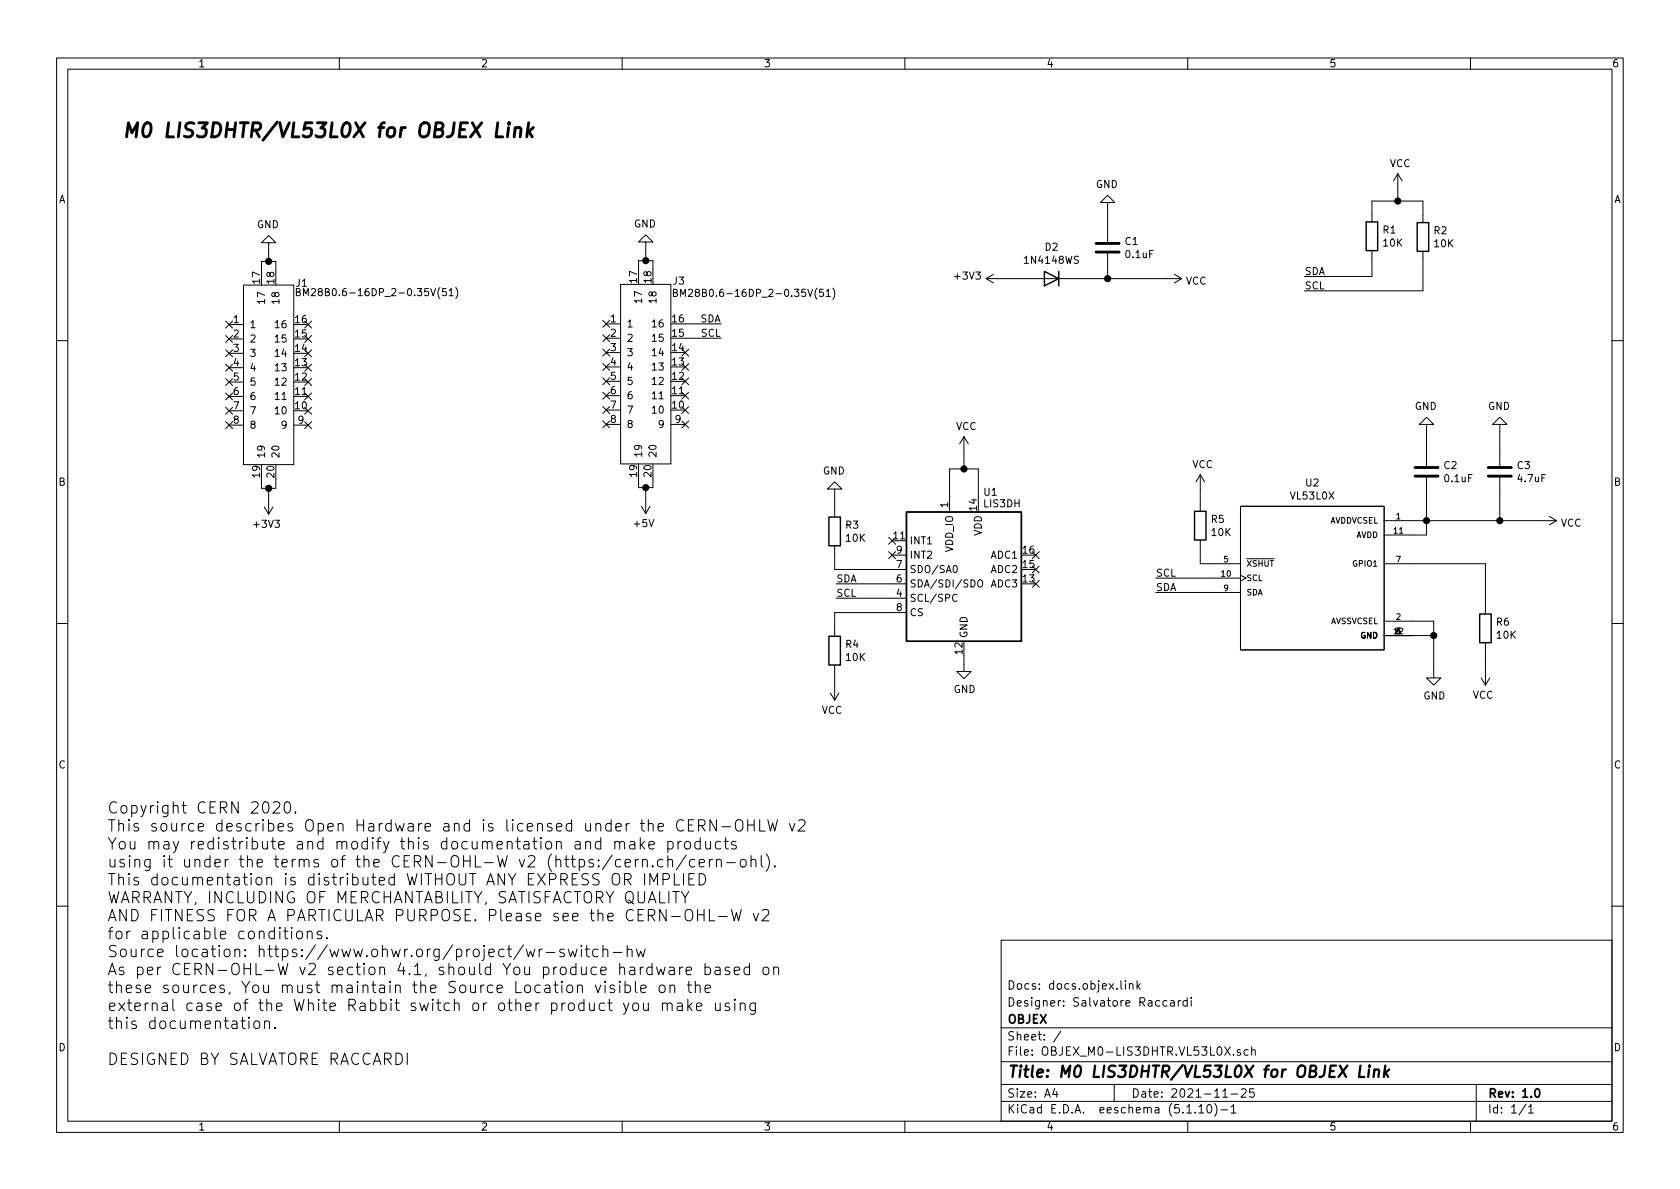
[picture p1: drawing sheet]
<svg xmlns="http://www.w3.org/2000/svg" width="297mm" height="210mm" viewBox="0 0 297 210" stroke-linecap="round" stroke-linejoin="round" font-family="sans-serif">
<g fill="none" stroke="#000" stroke-width=".18">
<path d="M10 10.3h277v189.9h-277zM12 12.2h273v186.1h-273zM60 10.3v1.9M110 10.3v1.9M160 10.3v1.9M210 10.3v1.9M260 10.3v1.9M195.8 35.8h1.3l-1.3-1.3-1.2 1.3h1.2v7M242.6 39.2v-3.6h9v3.8M247.1 30.7l-.7 1.3M247.1 30.7v4.9M247.1 30.7l.8 1.3"/>
<path d="M39.9 56.8l1.2 1.2M39.9 59.3l1.2 1.2M40.5 57.4h2.6M40.5 59.9h2.6M41.1 56.8l-1.2 1.2M41.1 59.3l-1.2 1.2M43.1 50.4h8.8v31.8h-8.8zM46.2 47.9v-1.7h2.6v1.7M47.5 42.9h1.3l-1.3-1.2-1.3 1.2h1.3v3.3M52.4 51.6h.5l.2-.2-.1-.3-.6-.1v1.3h.5l.2-.1v-.3l-.3-.3M53.7 52.3v-1.3l.4 .9 .4-.9v1.3M53.9 59.3l1.2 1.2"/>
<path d="M53.9 56.8l1.2 1.2M55.1 59.3l-1.2 1.2M55.1 56.8l-1.2 1.2M78.9 51h-.6l-.1 .6 .5-.1 .2 .3v.3l-.2 .2-.5-.1M79.4 51.4l.4-.4v1.3M79.4 52.3h.7M80.6 50.8a1.47 1.47 0 0 1 0 2M106.6 56.7l1.2 1.2M106.6 59.2l1.2 1.2M107.2 57.3h2.5M107.2 59.8h2.5M107.8 56.7l-1.2 1.2"/>
<path d="M107.8 59.2l-1.2 1.2M109.7 50.3h8.9v31.7h-8.9zM112.9 47.7v-1.6h2.5v1.6M114.2 42.8h1.2l-1.2-1.3-1.3 1.3h1.3v3.3M119.1 51.8l.5-.1 .1-.2v-.2l-.6-.2v1.3h.5l.1-.1 .1-.3-.3-.2M120.3 52.4v-1.3l.5 1 .4-1v1.3M121.2 57.3h6.3M121.2 59.8h6.3M145.5 51.1h-.5l-.1 .7 .5-.2 .2 .3v.3l-.2 .2-.5-.1M146.1 51.5l.4-.4v1.3M146.1 52.4h.7M147.2 51a1.47 1.47 0 0 1 0 1.9"/>
<path d="M174.4 49.3l1.2 .7M174.4 49.3h34.5M175.6 48.5l-1.2 .8M195.8 44.8v4.5M207.6 48.5l1.3 .8M208.9 49.3l-1.3 .7M242.6 44.3v4.6h-12M251.6 44.4v7h-21M10 60.2h2M39.9 72l1.2 1.2M39.9 66.9l1.2 1.3M39.9 61.9l1.2 1.2"/>
<path d="M39.9 74.6l1.2 1.2M39.9 69.5l1.2 1.2M39.9 64.4l1.2 1.2M40.5 62.5h2.6M40.5 65h2.6M40.5 67.6h2.6M40.5 70.1h2.6M40.5 72.6h2.6M40.5 75.2h2.6M41.1 72l-1.2 1.2M41.1 66.9l-1.2 1.3M41.1 61.9l-1.2 1.2"/>
<path d="M41.1 74.6l-1.2 1.2M41.1 69.5l-1.2 1.2M41.1 64.4l-1.2 1.2M51.9 75.2h2.6M53.9 61.9l1.2 1.2M53.9 64.4l1.2 1.2M53.9 69.5l1.2 1.2M53.9 74.6l1.2 1.2M53.9 72l1.2 1.2M53.9 66.9l1.2 1.3M55.1 61.9l-1.2 1.2M55.1 64.4l-1.2 1.2"/>
<path d="M55.1 69.5l-1.2 1.2M55.1 74.6l-1.2 1.2M55.1 72l-1.2 1.2M55.1 66.9l-1.2 1.3M106.6 71.9l1.2 1.2M106.6 66.8l1.2 1.2M106.6 61.7l1.2 1.3M106.6 74.4l1.2 1.3M106.6 69.4l1.2 1.2M106.6 64.3l1.2 1.2M107.2 62.4h2.5M107.2 64.9h2.5"/>
<path d="M107.2 67.4h2.5M107.2 70h2.5M107.2 72.5h2.5M107.2 75.1h2.5M107.8 71.9l-1.2 1.2M107.8 66.8l-1.2 1.2M107.8 61.7l-1.2 1.3M107.8 74.4l-1.2 1.3M107.8 69.4l-1.2 1.2M107.8 64.3l-1.2 1.2M118.6 75.1h2.6M120.5 64.3l1.3 1.2"/>
<path d="M120.5 69.4l1.3 1.2M120.5 74.4l1.3 1.3M120.5 61.7l1.3 1.3M120.5 66.8l1.3 1.2M120.5 71.9l1.3 1.2M121.8 64.3l-1.3 1.2M121.8 69.4l-1.3 1.2M121.8 74.4l-1.3 1.3M121.8 61.7l-1.3 1.3M121.8 66.8l-1.3 1.2M121.8 71.9l-1.3 1.2M170.4 77.2l-.7 1.3"/>
<path d="M170.4 77.2v5.7M170.4 77.2l.8 1.3M252.2 75.1h1.3l-1.3-1.3-1.2 1.3h1.2v7.3M265.2 75.1h1.2l-1.2-1.3-1.3 1.3h1.3v7.3M285 60.2h2M46.2 84.7v1.7h2.6v-1.7M46.7 89.7l.8 1.2M47.5 86.4v4.5M48.3 89.7l-.8 1.2M112.9 84.6v1.6h2.5v-1.6M113.4 89.5l.8 1.3M114.2 86.2v4.6"/>
<path d="M114.9 89.5l-.7 1.3M147.6 86.5h1.2l-1.2-1.3-1.3 1.3h1.3v4.9M147.6 96.5v4.2h12.7M157.1 97.6l1.2 1.2M157.1 95l1.2 1.2M157.7 98.2h2.6M158.3 97.6l-1.2 1.2M158.3 95l-1.2 1.2M173 88v-5.1h-5.1v7.6M182.5 97.6l1.2 1.2M183.7 97.6l-1.2 1.2M212.2 95.5v4.2h7.1"/>
<path d="M212.2 83.9v6.5M212.2 83.9l-.7 1.3M212.2 83.9l.8 1.3M219.3 89.5h25.4v25.4h-25.4zM244.7 92.1h30.5M244.7 99.7h17.9v8.9M252.2 84.4v10.2h-7.5M265.2 84.4v7.7M273.9 91.3l1.3 .8M275.2 92.1l-1.3 .7M10 110.3h2M147.6 117.6v6.2"/>
<path d="M147.8 105.8h12.5M147.8 103.2h12.5M160.3 108.3h-12.7v4.2M168.7 100.1l.1-.1a.69 .69 0 0 1 .5 .6 .69 .69 0 0 1-.5 .7l-.2-.3-.1-.2zM169.2 105.2a.6 .6 0 0 0-.8 .4 .6 .6 0 0 0 .6 .7l.2-.1M170.4 115.9v2.8h1.3l-1.3 1.3-1.2-1.3h1.2M173.1 102.6l.1-.1a.45 .45 0 0 1 .5 .5v.4l-.1 .4h-.5a.93 .93 0 0 1 0-1.2zM182.5 100.1l1.2 1.2M182.5 102.6l1.2 1.3M183.7 100.1l-1.2 1.2M183.7 102.6l-1.2 1.3M204.3 104.8h15"/>
<path d="M204.3 102.2h15M219.3 101.7l1 .5-1 .5M244.7 109.8h8.8v10.1h1.3l-1.3 1.3-1.3-1.3h1.3M244.7 112.4h8.8M261.9 119.9l.7 1.3M262.6 113.7v7.5M263.4 119.9l-.8 1.3M285 110.3h2M146.8 122.5l.8 1.3M148.3 122.5l-.7 1.3M48.3 142l.3-.2h.5a.49 .49 0 0 1 .4 .5l-.1 .3-1.2 1.2h1.3M50.4 142a.49 .49 0 0 1 .5-.2 .49 .49 0 0 1 .4 .4 1.03 1.03 0 0 1-.6 1.6 1.18 1.18 0 0 1-.4-1.6z"/>
<path d="M52.2 143.6v.2l-.1-.1 .1-.1v.2M108.7 149a.49 .49 0 0 1 .9 .1v1M108.7 148.8v1.3M109.6 149.1l.1-.2a.48 .48 0 0 1 .7 .2v1M110.5 152.6l1-.2-.1-.3-.6-.1-.3 .2 .1 1 .2 .1 .6-.1M111.4 148.9l.2-.1 .5 .1 .1 1.2M112.2 149.3l-.6 .1a.39 .39 0 0 0-.3 .4 .39 .39 0 0 0 .3 .3l.6-.1M112.3 152v1.3M112.9 152l-.4 .1-.2 .2M113.2 148.1v2M113.4 149.4l.6 .7M113.6 152.2a.49 .49 0 0 1 .9 0v1.1"/>
<path d="M113.6 152v1.3M114 148.8l-.8 .7M114 154.5v2M114.7 149.4l1-.1-.1-.4-.6-.1-.3 .3 .1 .9 .2 .1 .6-.1M114.9 156.5v-2l.7 1.4 .7-1.4v2M115.4 153.1l.1 .1-.1 .1-.1-.1 .1-.1v.2M117.2 152.1l-.6-.1-.3 .3v.6l.2 .3 .1 .1 .6-.1M117.2 155.5h.8a.54 .54 0 0 0 .4-.5 .54 .54 0 0 0-.4-.5h-.8v2M118.1 148.9l.5-.1 .4 .4v.6l-.2 .2-.2 .1-.5-.1M118.1 152.2a.47 .47 0 0 1 .8 0v1.1M118.1 148.8v2M118.1 151.3v2"/>
<path d="M119.2 154.5v2h1M119.9 148.8v1.3M120.5 148.8l-.4 .1-.2 .3M120.5 157.7l.6 1 .7-1M120.9 154.5v2M121.1 149a.55 .55 0 0 1 .6-.2 .55 .55 0 0 1 .4 .4v.6a.55 .55 0 0 1-.5 .4 .55 .55 0 0 1-.6-.4zM121.1 158.7v1M121.3 151.2l-1.7 2.6M121.7 145.9h.7M121.8 155.4h.7M122.7 145h-1v2h1M122.8 154.5h-1v2h1"/>
<path d="M122.9 152.1l-.6-.1-.4 .3v.6l.2 .3 .2 .1 .6-.1M123.5 146h.8a.54 .54 0 0 0 .4-.5 .54 .54 0 0 0-.4-.5h-.8v2M123.6 152.6l1-.2-.1-.3-.6-.1-.3 .2 .1 1 .2 .1 .6-.1M123.6 154.5a1.06 1.06 0 0 1 1.2 .6 1.06 1.06 0 0 1-.4 1.3l-.8 .1zM123.8 148.9l-.6-.1-.3 .4v.6l.1 .2 .2 .1 .6-.1M123.8 148.1v2M124 146l.7 1M124.8 148.8l.1 1.2a.53 .53 0 0 0 .7-.1M125.4 152v1.3M125.6 148.8v1.3M126 152l-.4 .1-.2 .2M126.7 145v2l-1.2-2v2"/>
<path d="M126.7 152.2a.52 .52 0 0 1 .7-.1l.1 1.2M126.7 152v1.3M127.4 148.9l-.5-.1-.4 .4v.6l.2 .2 .2 .1 .5-.1M127.6 146.2h1.6M128 148.8h.8M128.3 148.1v1.7l.1 .2 .4 .1M128.5 152.5h1.5M130.1 145.2a.66 .66 0 0 1 .8-.2 .66 .66 0 0 1 .4 .6v.7a.66 .66 0 0 1-.3 .6 .66 .66 0 0 1-.7 0 1.58 1.58 0 0 1-.2-1.7zM130.1 148.9a.5 .5 0 0 0-.8 .2l.1 .3a.68 .68 0 0 1 .8 .4l-.1 .2-.2 .1-.6-.1M131 152.2a.55 .55 0 0 1 .5-.2 .55 .55 0 0 1 .4 .3v.6a.54 .54 0 0 1-.5 .4 .54 .54 0 0 1-.5-.4zM132.2 145.9h1.1M132.2 145v2"/>
<path d="M132.8 152.2a.49 .49 0 0 1 .9 0v1.1M132.8 151.3v2M133.3 145v2M134.3 145v2h1M134.6 151.3v1.7l.3 .3M135.5 151a2.29 2.29 0 0 1 0 3.1M135.8 145l.4 2 .4-1.5 .4 1.5 .5-2M137 153.1l.1 .1-.1 .1v-.2v.2M139.6 145.6l.5 1.4 .4-1.4M141.2 145.1l.3-.1h.5l.2 .1 .1 .4-.1 .3-1.1 1.2h1.2M10 160.2h2M50.1 164.7h.8"/>
<path d="M50.4 164v1.7l.1 .2 .4 .1M51.6 164v.2l.1-.1-.1-.1v.2M51.6 164.7v1.3M52.5 164.9a.55 .55 0 0 1 .6-.2 .55 .55 0 0 1 .4 .3v.6a.56 .56 0 0 1-.5 .4 .56 .56 0 0 1-.6-.4zM54.3 164.9a.5 .5 0 0 1 .9 0v1.1M54.3 164.7v1.3M56.8 164.8l-.5-.1-.2 .2 .1 .3 .6 .2 .1 .2-.1 .3-.2 .1-.5-.1M57.8 165.8l.1 .1-.1 .1-.1-.1 .1-.1v.2M93 167.8l.4 1.4 .4-1 .4 1 .4-1.4M95.3 167.8v1.4M95.9 167.8l-.4 .1-.2 .3M96.6 168.4h1.5"/>
<path d="M99.7 167.9l-.5-.1-.2 .3 .1 .3 .6 .2 .1 .2-.1 .3-.2 .1-.5-.1M100.5 167.8l.4 1.4 .3-1 .5 1 .3-1.4M102.8 167.2l-.1 .1 .1 .1v-.2v.2M102.8 167.8v1.4M103.5 167.8h.7M103.7 167.2v1.7l.1 .2 .4 .1M105.3 174.2l.4 1.3 .5-1.3M105.7 167.9l-.5-.1-.4 .4v.6l.2 .3 .2 .1 .5-.1M106.6 168a.52 .52 0 0 1 .8-.1l.1 1.3M106.6 167.2v2M107 174.2v1.3M108.4 168.4h1.6"/>
<path d="M108.6 174.3l-.5-.1-.3 .3 .1 .3 .7 .1 .1 .3-.1 .2-.2 .1-.6-.1M109.6 174.2v1.3M110.2 177.4l.5 1.3M110.5 174.3l.6-.1 .4 .4v.6l-.2 .2-.2 .1-.6-.1M110.5 173.5v2M110.9 168a.5 .5 0 0 1 .9 .1v1.1M110.9 167.2v2M111.2 177.4l-.7 1.8-.3 .2M112 177.6a.53 .53 0 0 1 .5-.2 .53 .53 0 0 1 .4 .3v.6a.54 .54 0 0 1-.5 .4 .54 .54 0 0 1-.5-.4zM112.3 173.5v1.7l.3 .3M112.5 167.8l.4 1.4 .4-1 .4 1 .4-1.4M113.3 174.8l.9-.1-.1-.4-.5-.1-.3 .3 .1 .9 .2 .1 .5-.1"/>
<path d="M113.8 177.4l.1 1.2a.52 .52 0 0 0 .7-.1M114.6 177.4v1.3M116.1 171l.4 1.4 .3-1 .4 1 .4-1.4M116.6 174.4a.55 .55 0 0 1 .6-.2 .55 .55 0 0 1 .4 .4v.6a.55 .55 0 0 1-.5 .4 .55 .55 0 0 1-.6-.4zM117.1 177.6a.52 .52 0 0 1 .8-.1l.1 1.2M117.1 177.4v1.3M118 177.6l.1-.1a.48 .48 0 0 1 .7 .1v1.1M118.4 171.1l.1-.1 .6 .1 .1 1.3M118.5 174.4a.47 .47 0 0 1 .8 .1v1M118.5 174.2v1.3M119.2 171.5l-.7 .1a.39 .39 0 0 0-.3 .4 .39 .39 0 0 0 .3 .4l.7-.1M119.8 177.5l.2-.1 .5 .1 .1 1.2"/>
<path d="M120.2 171v1.4M120.6 177.8l-.6 .1a.39 .39 0 0 0-.3 .4 .39 .39 0 0 0 .3 .4l.6-.1M120.8 171l-.4 .1-.2 .3M121.3 171.7l1-.2-.1-.4-.6-.1-.3 .3 .1 1 .2 .1 .6-.1M121.5 174.2h.8M121.6 176.7v2M121.8 173.5v1.7l.1 .2 .4 .1M121.8 177.9l.6 .8M122.4 177.4l-.8 .7M122.9 174.4a.5 .5 0 0 1 .9 .1v1M122.9 173.5v2M123.1 178l1-.2-.1-.3-.6-.1-.3 .2 .1 1 .2 .1 .6-.1"/>
<path d="M123.3 160.8v2M123.3 161.8h1.2M124.5 160.8v2M124.7 171.1l.5-.1 .4 .4v.6l-.2 .3-.2 .1-.5-.1M124.7 174.8l.9-.1-.1-.4-.6-.1-.2 .3 .1 .9 .1 .1 .6-.1M124.7 170.4v2M125.4 160.8v2h1M126.5 171.1l.2-.1 .6 .1v1.3M126.5 177.4l.1 1.2a.52 .52 0 0 0 .7-.1M127.1 162.1h1.5M127.3 171.5l-.6 .1a.39 .39 0 0 0-.3 .4 .39 .39 0 0 0 .3 .4l.6-.1M127.3 177.4v1.3"/>
<path d="M129 171.1a.48 .48 0 0 0-.8 .2l.1 .3a.68 .68 0 0 1 .8 .4l-.3 .4-.6-.1M129 177.5a.48 .48 0 0 0-.8 .1l.1 .3a.68 .68 0 0 1 .8 .4l-.3 .4-.6-.1M129.3 160.8l.5 2 .4-1.4 .4 1.4 .5-2M129.8 171.7l1-.2-.1-.4-.6-.1-.3 .3 .1 1 .2 .1 .6-.1M129.9 176.7l-.1 .1h.2l-.1-.1v.2M129.9 177.4v1.3M130.9 177.6a.49 .49 0 0 1 .8 0v1.1M130.9 177.4v1.3M132.5 171.1l-.6-.1-.4 .4v.6l.2 .3 .2 .1 .6-.1M132.5 170.4v2M133.2 161.5l.5 1.3 .4-1.3M133.6 177.4v1.6a.56 .56 0 0 1-.9 .3"/>
<path d="M133.6 177.5l-.6-.1-.4 .3v.6l.2 .3 .2 .1 .6-.1M134.8 161l.3-.2h.5l.2 .2 .1 .4-.1 .3-1.1 1.1h1.2M135.1 171.1a.54 .54 0 0 1 .8 .3v.6a.54 .54 0 0 1-.5 .4 .54 .54 0 0 1-.5-.4v-.6zM136.8 171.2a.49 .49 0 0 1 .9 .1v1.1M136.8 171v1.4M177 166.3h108v32h-108zM198.2 173.4v1.3l.2 .2M199 173.4v.2M199 173.9v1M199.7 174.1l.2-.2 .4 .1v.9M199.7 173.9v1M201 173.4v1.5"/>
<path d="M201.2 174.4l.4 .5M201.6 173.9l-.6 .6M206.3 177l-.4-.1-.3 .3 .1 .6 .2 .1 .4-.1M207 177h.5l.1 .9M207.6 177.3l-.5 .1-.2 .2 .1 .2 .1 .1 .5-.1M208.3 176.9v1M208.8 176.9l-.3 .1-.2 .2M209.9 177l-.4-.1-.3 .3v.6l.3 .1 .4-.1M209.9 176.4v1.5M210.6 176.4v.2M210.6 176.9v1M285 160.2h2"/>
<path d="M44 180.5v1.4M45 180.7a.53 .53 0 0 1 .5-.2 .53 .53 0 0 1 .4 .4v.6a.54 .54 0 0 1-.5 .4 .54 .54 0 0 1-.5-.4zM46.8 180.7a.52 .52 0 0 1 .7-.1l.2 1.3M46.8 180.5v1.4M48.6 181.7v.2l-.1-.1 .1-.1v.2M60 198.3v1.9M72 186.2v2M110 198.3v1.9M160 198.3v1.9M177 194.8h108M177 191.8h108M177 187.8h108"/>
<path d="M177 181.8h108M186.5 192.5l-.4 1h1M186.8 193v1M187.6 182.3l-1.3 2M197 191.8v3M210 198.3v1.9M211.3 196.7v.1M212 195.8l.4-.5v1.5M212 196.8h.8M213.5 195.5l.2-.2a.81 .81 0 0 1 .6 .6 .81 .81 0 0 1-.3 .8l-.1 .1a.79 .79 0 0 1-.4-1.3zM214.8 195.1a1.79 1.79 0 0 1 0 2.3M215.9 196.3h1.1"/>
<path d="M216.2 194h.8M217.7 195.8l.4-.5v1.5M217.7 193.5h1.1M217.7 196.8h.8M218.1 186.5v.1M219.3 185.7l-.4-.1-.2 .2 .1 .2 .5 .2v.3h-.6M219.5 192.7l.2-.2h.3l.3 .2v.3v.2l-.9 .8h.9M220.7 185.7l-.5-.1-.2 .3 .1 .6h.6M221.3 185.7l.2-.1 .4 .1v.9M221.3 185.1v1.5M221.7 192.5h-.7l-.1 .7 .2-.1 .5 .1 .2 .2-.1 .5-.2 .1-.6-.1M260 198.3v1.9"/>
<path d="M261 191.8v6.5M269.8 195.2l-1.2 2M270.3 195.8l.4-.5v1.5M270.3 196.8h.8"/>
</g>
<path d="M271.5 192.7l.2-.2a.81 .81 0 0 1 .6 .6 .81 .81 0 0 1-.3 .8l-.1 .1a.79 .79 0 0 1-.4-1.3z" fill="none" stroke="#000" stroke-width=".3"/>
<path d="M240.5 188.4l-.2 2h.9M242.1 189.1l-.2 1.3M242.2 188.4l-.2 .1 .1 .1 .1-.2-.1 .2M243 189.3a.5 .5 0 0 1 .8 .1l-.1 1M243 189.1l-.2 1.3M244.9 188.4l-.2 2M245 189.7l.4 .7M245.6 189.1l-.8 .8" fill="none" stroke="#000" stroke-width=".41"/>
<g fill="none" stroke="#000" stroke-width=".51">
<path d="M88 21.7l-.3 2.5h1.2M89.9 22.5l-.2 1.7M90 21.7l-.1 .1 .1 .1 .1-.1-.1-.1v.2M91.1 22.8a.61 .61 0 0 1 1 .1l-.1 1.3M91.1 22.5l-.2 1.7M93.5 21.7l-.4 2.5M93.5 23.3l.6 .9M94.3 22.5l-1.1 1M193.8 44.6h4.1M193.8 43h4.1M250.2 84.2h4.1M250.2 82.7h4.1"/>
<path d="M263.1 84.2h4.1M263.1 82.7h4.1"/>
</g>
<path d="M241.6 39.2h2v5.1h-2zM250.6 39.4h2v5h-2zM184.7 48l2.5 1.3-2.5 1.2zM187.2 48v2.5M146.6 91.4h2v5.1h-2zM160.3 90.5h20.3v22.9h-20.3zM211.2 90.4h2v5.1h-2zM146.6 112.5h2v5.1h-2zM261.6 108.6h2.1v5.1h-2.1z" fill="none" stroke="#000" stroke-width=".25"/>
<g fill="#000" stroke="#000" stroke-width=".25">
<circle cx="247.1" cy="35.6" r=".51"/>
<circle cx="47.5" cy="46.2" r=".51"/>
<circle cx="114.2" cy="46.1" r=".51"/>
<circle cx="195.8" cy="49.3" r=".51"/>
<circle cx="47.5" cy="86.4" r=".51"/>
<circle cx="114.2" cy="86.2" r=".51"/>
<circle cx="170.4" cy="82.9" r=".51"/>
<circle cx="252.2" cy="92.1" r=".51"/>
<circle cx="265.2" cy="92.1" r=".51"/>
<circle cx="253.5" cy="112.4" r=".51"/>
</g>
<text font-size="3.5" x="21.5" y="24.3">M0 LIS3DHTR/VL53L0X for OBJEX Link</text>
<g font-size="2.8">
<text x="18.9" y="143.9">Copyright CERN 2020.</text>
<text x="18.9" y="147.1">This source describes Open Hardware and is licensed under the CERN-OHLW v2</text>
<text x="18.9" y="150.2">You may redistribute and modify this documentation and make products</text>
<text x="18.9" y="153.4">using it under the terms of the CERN-OHL-W v2 (https:/cern.ch/cern-ohl).</text>
<text x="18.9" y="156.6">This documentation is distributed WITHOUT ANY EXPRESS OR IMPLIED</text>
<text x="18.9" y="159.8">WARRANTY, INCLUDING OF MERCHANTABILITY, SATISFACTORY QUALITY</text>
<text x="18.9" y="162.9">AND FITNESS FOR A PARTICULAR PURPOSE. Please see the CERN-OHL-W v2</text>
<text x="18.9" y="166.1">for applicable conditions.</text>
<text x="18.9" y="169.3">Source location: https://www.ohwr.org/project/wr-switch-hw</text>
<text x="18.9" y="172.5">As per CERN-OHL-W v2 section 4.1, should You produce hardware based on</text>
<text x="18.9" y="175.6">these sources, You must maintain the Source Location visible on the</text>
<text x="18.9" y="178.8">external case of the White Rabbit switch or other product you make using</text>
<text x="18.9" y="182">this documentation.</text>
<text x="18.9" y="188.3">DESIGNED BY SALVATORE RACCARDI</text>
<text x="178" y="190.5">Title: M0 LIS3DHTR/VL53L0X for OBJEX Link</text>
</g>
<g font-size="2.1">
<text x="178" y="178">Designer: Salvatore Raccardi</text>
<text x="178" y="175">Docs: docs.objex.link</text>
<text x="178" y="184">Sheet: /</text>
<text x="178" y="181">OBJEX</text>
<text x="178" y="186.7">File: OBJEX_M0-LIS3DHTR.VL53L0X.sch</text>
<text x="178" y="196.9">KiCad E.D.A. eeschema (5.1.10)-1</text>
<text x="178" y="194.1">Size: A4</text>
<text x="200" y="194.1">Date: 2021-11-25</text>
<text x="263" y="194.1">Rev: 1.0</text>
<text x="263" y="196.9">Id: 1/1</text>
</g>
<g font-size="1.8">
<text x="35" y="11.9">1</text>
<text x="85" y="11.9">2</text>
<text x="135" y="11.9">3</text>
<text x="185" y="11.9">4</text>
<text x="235" y="11.9">5</text>
<text x="285" y="11.9">6</text>
<text x="245.7" y="29.6">VCC</text>
<text x="10.4" y="35.9">A</text>
<text x="193.8" y="33.2">GND</text>
<text x="285.4" y="35.9">A</text>
<text x="45.4" y="40.4">GND</text>
<text x="112.1" y="40.2">GND</text>
<text x="244.6" y="41.3">R1</text>
<text x="253.6" y="41.4">R2</text>
<text x="181.4" y="46.7">1N4148WS</text>
<text x="184.8" y="44.3">D2</text>
<text x="199" y="43.3">C1</text>
<text x="199.1" y="45.6">0.1uF</text>
<text x="244.6" y="43.6">10K</text>
<text x="253.6" y="43.7">10K</text>
<text x="46" y="50.1" transform="rotate(-90 46 50.1)">17</text>
<text x="46.9" y="53.4" transform="rotate(-90 46.9 53.4)">17</text>
<text x="48.5" y="50.1" transform="rotate(-90 48.5 50.1)">18</text>
<text x="49.4" y="53.4" transform="rotate(-90 49.4 53.4)">18</text>
<text x="52.4" y="50.7">J1</text>
<text x="54.8" y="52.4">BM28B0.6-16DP_2-0.35V(51)</text>
<text x="112.6" y="50" transform="rotate(-90 112.6 50)">17</text>
<text x="113.5" y="53.3" transform="rotate(-90 113.5 53.3)">17</text>
<text x="115.2" y="50" transform="rotate(-90 115.2 50)">18</text>
<text x="116.1" y="53.3" transform="rotate(-90 116.1 53.3)">18</text>
<text x="119" y="50.3">J3</text>
<text x="121.5" y="52.5">BM28B0.6-16DP_2-0.35V(51)</text>
<text x="169" y="49.4">+3V3</text>
<text x="209.7" y="50.3">VCC</text>
<text x="230.6" y="51.2">SCL</text>
<text x="230.6" y="48.6">SDA</text>
<text x="41.3" y="57.1">1</text>
<text x="41.3" y="59.7">2</text>
<text x="44.1" y="58">1</text>
<text x="49" y="58">16</text>
<text x="52.2" y="59.7">15</text>
<text x="52.2" y="57.1">16</text>
<text x="108" y="57">1</text>
<text x="108" y="59.6">2</text>
<text x="110.7" y="57.9">1</text>
<text x="115.6" y="57.9">16</text>
<text x="118.9" y="59.6">15</text>
<text x="118.9" y="57">16</text>
<text x="123.8" y="57">SDA</text>
<text x="124" y="59.6">SCL</text>
<text x="41.3" y="62.2">3</text>
<text x="41.3" y="64.8">4</text>
<text x="44.1" y="60.6">2</text>
<text x="44.1" y="63.1">3</text>
<text x="44.1" y="65.7">4</text>
<text x="49" y="65.7">13</text>
<text x="49" y="63.1">14</text>
<text x="49" y="60.6">15</text>
<text x="52.2" y="64.8">13</text>
<text x="52.2" y="62.2">14</text>
<text x="108" y="62.1">3</text>
<text x="108" y="64.6">4</text>
<text x="110.7" y="60.4">2</text>
<text x="110.7" y="63">3</text>
<text x="110.7" y="65.5">4</text>
<text x="115.6" y="65.5">13</text>
<text x="115.6" y="63">14</text>
<text x="115.6" y="60.4">15</text>
<text x="118.9" y="64.6">13</text>
<text x="118.9" y="62.1">14</text>
<text x="41.3" y="67.3">5</text>
<text x="41.3" y="69.8">6</text>
<text x="44.1" y="68.2">5</text>
<text x="44.1" y="70.7">6</text>
<text x="49" y="70.7">11</text>
<text x="49" y="68.2">12</text>
<text x="52.2" y="69.8">11</text>
<text x="52.2" y="67.3">12</text>
<text x="108" y="67.2">5</text>
<text x="108" y="69.7">6</text>
<text x="110.7" y="68.1">5</text>
<text x="110.7" y="70.6">6</text>
<text x="115.6" y="70.6">11</text>
<text x="115.6" y="68.1">12</text>
<text x="118.9" y="69.7">11</text>
<text x="118.9" y="67.2">12</text>
<text x="41.3" y="72.4">7</text>
<text x="41.3" y="74.9">8</text>
<text x="44.1" y="73.3">7</text>
<text x="44.1" y="75.8">8</text>
<text x="49" y="73.3">10</text>
<text x="49.9" y="75.8">9</text>
<text x="52.2" y="72.4">10</text>
<text x="52.7" y="74.9">9</text>
<text x="108" y="72.3">7</text>
<text x="108" y="74.8">8</text>
<text x="110.7" y="73.1">7</text>
<text x="110.7" y="75.7">8</text>
<text x="115.6" y="73.1">10</text>
<text x="116.6" y="75.7">9</text>
<text x="118.9" y="72.3">10</text>
<text x="119.4" y="74.8">9</text>
<text x="169" y="76">VCC</text>
<text x="250.1" y="72.5">GND</text>
<text x="263.1" y="72.5">GND</text>
<text x="46.9" y="81.1" transform="rotate(-90 46.9 81.1)">19</text>
<text x="49.4" y="81.1" transform="rotate(-90 49.4 81.1)">20</text>
<text x="113.5" y="81" transform="rotate(-90 113.5 81)">19</text>
<text x="116.1" y="81" transform="rotate(-90 116.1 81)">20</text>
<text x="145.5" y="83.9">GND</text>
<text x="210.8" y="82.8">VCC</text>
<text x="255.3" y="83">C2</text>
<text x="268.3" y="83">C3</text>
<text x="10.4" y="85.9">B</text>
<text x="46" y="84.4" transform="rotate(-90 46 84.4)">19</text>
<text x="48.5" y="84.4" transform="rotate(-90 48.5 84.4)">20</text>
<text x="112.6" y="84.3" transform="rotate(-90 112.6 84.3)">19</text>
<text x="115.2" y="84.3" transform="rotate(-90 115.2 84.3)">20</text>
<text x="167.6" y="89.8" transform="rotate(-90 167.6 89.8)">1</text>
<text x="174" y="87.7">U1</text>
<text x="174" y="89.7">LIS3DH</text>
<text x="228.3" y="88.3">VL53L0X</text>
<text x="230.9" y="86">U2</text>
<text x="255.5" y="85.3">0.1uF</text>
<text x="268.5" y="85.3">4.7uF</text>
<text x="285.4" y="85.9">B</text>
<text x="45" y="93.3">+3V3</text>
<text x="112.2" y="93.2">+5V</text>
<text x="149.6" y="93.5">R3</text>
<text x="149.6" y="95.8">10K</text>
<text x="158" y="95.4">11</text>
<text x="172.7" y="90.2" transform="rotate(-90 172.7 90.2)">14</text>
<text x="173.6" y="94.8" transform="rotate(-90 173.6 94.8)">VDD</text>
<text x="214.2" y="92.5">R5</text>
<text x="214.3" y="94.8">10K</text>
<text x="275.9" y="93.1">VCC</text>
<text x="158.5" y="100.5">7</text>
<text x="158.5" y="97.9">9</text>
<text x="160.8" y="96.3">INT1</text>
<text x="160.8" y="101.3">SDO/SA0</text>
<text x="160.8" y="98.8">INT2</text>
<text x="168.5" y="97.6" transform="rotate(-90 168.5 97.6)">VDD_IO</text>
<text x="175.3" y="101.3">ADC2</text>
<text x="175.3" y="98.8">ADC1</text>
<text x="180.9" y="100.5">15</text>
<text x="180.9" y="97.9">16</text>
<text x="204.3" y="102">SCL</text>
<text x="147.8" y="105.5">SCL</text>
<text x="147.8" y="103">SDA</text>
<text x="158.5" y="105.5">4</text>
<text x="158.5" y="103">6</text>
<text x="160.8" y="106.4">SCL/SPC</text>
<text x="160.8" y="103.9">SDA/SDI/SDO</text>
<text x="175.3" y="103.9">ADC3</text>
<text x="180.9" y="103">13</text>
<text x="204.3" y="104.5">SDA</text>
<text x="158.5" y="108.1">8</text>
<text x="160.8" y="109">CS</text>
<text x="171.1" y="112.9" transform="rotate(-90 171.1 112.9)">GND</text>
<text x="264.6" y="110.6">R6</text>
<text x="264.7" y="112.9">10K</text>
<text x="149.6" y="114.6">R4</text>
<text x="149.6" y="116.9">10K</text>
<text x="170.2" y="115.6" transform="rotate(-90 170.2 115.6)">12</text>
<text x="168.6" y="122.5">GND</text>
<text x="251.7" y="123.7">GND</text>
<text x="260.4" y="123.6">VCC</text>
<text x="145.3" y="126.2">VCC</text>
<text x="10.4" y="135.9">C</text>
<text x="285.4" y="135.9">C</text>
<text x="10.4" y="185.9">D</text>
<text x="285.4" y="185.9">D</text>
<text x="35" y="199.9">1</text>
<text x="85" y="199.9">2</text>
<text x="135" y="199.9">3</text>
<text x="185" y="199.9">4</text>
<text x="235" y="199.9">5</text>
<text x="285" y="199.9">6</text>
</g>
<g font-size="1.4">
<text x="235" y="92.6">AVDDVCSEL</text>
<text x="239.7" y="95.1">AVDD</text>
<text x="246.5" y="94.4">11</text>
<text x="246.9" y="91.8">1</text>
<text x="216" y="102">10</text>
<text x="216.4" y="99.4">5</text>
<text x="220.3" y="100.2">XSHUT</text>
<text x="239.4" y="100.2">GPIO1</text>
<text x="246.9" y="99.4">7</text>
<text x="216.4" y="104.5">9</text>
<text x="220.3" y="105.3">SDA</text>
<text x="220.3" y="102.7">SCL</text>
<text x="235.2" y="110.4">AVSSVCSEL</text>
<text x="240.6" y="112.9">GND</text>
<text x="246.9" y="112.1">6</text>
<text x="246.9" y="109.6">2</text>
</g>
</svg>
